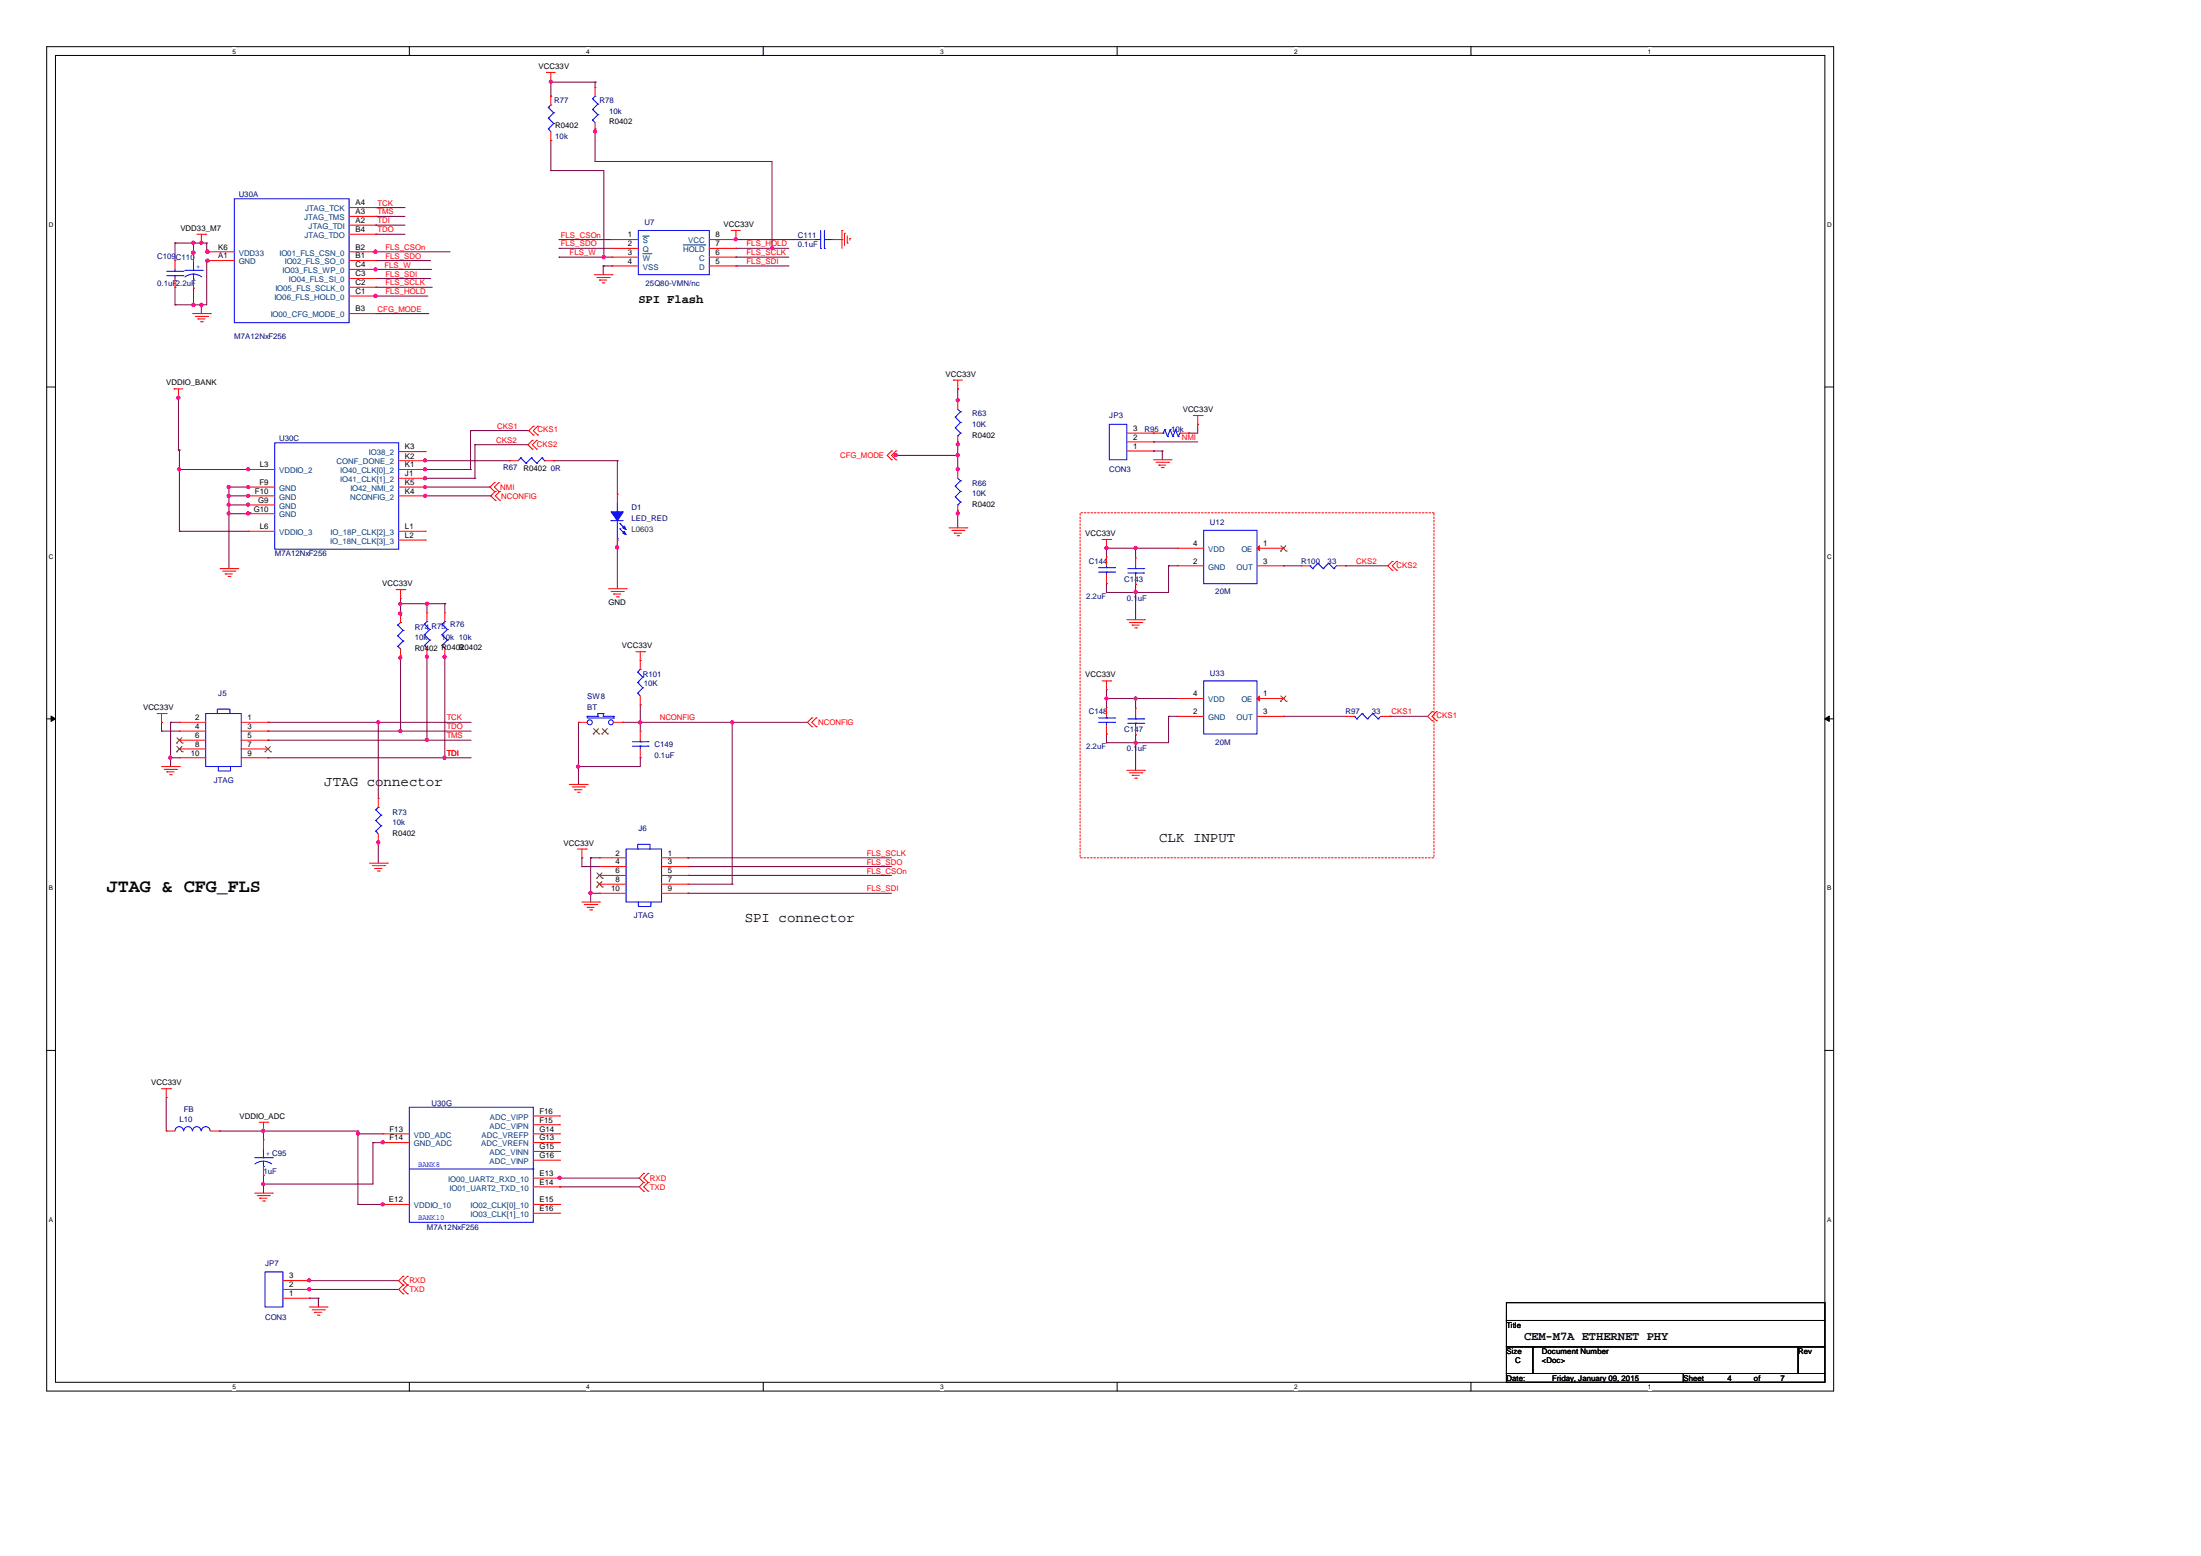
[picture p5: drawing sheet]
<svg xmlns="http://www.w3.org/2000/svg" width="297mm" height="210mm" viewBox="0 0 297 210" stroke-linecap="round" stroke-linejoin="round" font-family="sans-serif">
<path d="M6.3 6.3h241.1v181.4h-241.1zM7.5 7.5h238.7v179.1h-238.7z" fill="none" stroke="#000" stroke-width=".13"/>
<g fill="#fff">
<path d="M31.4 6.4h.4v1h-.4z"/>
<path d="M31.4 186.7h.4v1h-.4z"/>
</g>
<path d="M55.2 6.3v1.2M55.2 186.6v1.1" fill="none" stroke="#000" stroke-width=".13"/>
<g fill="#fff">
<path d="M79.1 6.4h.5v1h-.5z"/>
<path d="M79.1 186.7h.5v1h-.5z"/>
</g>
<path d="M103 6.3v1.2M103 186.6v1.1" fill="none" stroke="#000" stroke-width=".13"/>
<g fill="#fff">
<path d="M126.9 6.4h.4v1h-.4z"/>
<path d="M126.9 186.7h.4v1h-.4z"/>
</g>
<path d="M150.7 6.3v1.2M150.7 186.6v1.1" fill="none" stroke="#000" stroke-width=".13"/>
<g fill="#fff">
<path d="M174.6 6.4h.5v1h-.5z"/>
<path d="M174.6 186.7h.5v1h-.5z"/>
</g>
<path d="M198.5 6.3v1.2M198.5 186.6v1.1" fill="none" stroke="#000" stroke-width=".13"/>
<g fill="#fff">
<path d="M222.4 6.4h.4v1h-.4z"/>
<path d="M222.4 186.7h.4v1h-.4z"/>
<path d="M6.6 29.8h.6v1h-.6z"/>
<path d="M246.5 29.8h.6v1h-.6z"/>
<path d="M6.6 74.6h.6v1h-.6z"/>
<path d="M246.5 74.6h.6v1h-.6z"/>
</g>
<path d="M6.3 52.2h1.2M246.2 52.2h1.2" fill="none" stroke="#000" stroke-width=".13"/>
<g fill="#fff">
<path d="M6.6 119.4h.5v.9h-.5z"/>
<path d="M246.5 119.4h.6v.9h-.6z"/>
</g>
<path d="M6.3 97h1.2M246.2 97h1.2" fill="none" stroke="#000" stroke-width=".13"/>
<path d="M6.9 96.6l.6 .4-.6 .4zM246.2 97l.6-.4v.8z" fill="#000" stroke="#000" stroke-width=".13"/>
<g fill="#fff">
<path d="M6.6 164.1h.5v1h-.5z"/>
<path d="M246.5 164.1h.6v1h-.6z"/>
</g>
<path d="M6.3 141.8h1.2M246.2 141.8h1.2M203.3 175.8h42.9v2.4h-42.9zM203.3 178.2h42.9v3.6h-42.9zM203.3 181.8h3.5v3.6h-3.5zM203.3 185.4h23.9v1.2h-23.9zM206.8 181.8h35.8v3.6h-35.8zM227.2 185.4h19v1.2h-19zM242.6 181.8h3.6v3.6h-3.6z" fill="none" stroke="#000" stroke-width=".13"/>
<path d="M145.7 69.2h47.8v46.6h-47.8z" fill="none" stroke="#f00" stroke-width=".13" stroke-dasharray=".2 .2"/>
<g fill="none" stroke="#800040" stroke-width=".13">
<path d="M74.3 19h.1M74.3 11.1h.1M74.3 13h.1M74.3 11v2M74.3 19v4M74.3 11.1h6M80.3 17.4h.1M80.3 17.8h.1M80.3 11.1h.1M80.3 11.1v.7M80.3 17.4v4.4M23.6 38.8h.1"/>
<path d="M23.6 32.8h.1M23.6 32.8v2.4M23.6 38.8v2.3M23.6 32.8h4.3M26.1 38.9h.1M26.1 32.8h.1M26.1 34.1h.1M26.1 32.8v1.4M26.1 38.9v2.2M27.2 32.8h.1M27.2 32.8v.1M27.9 34h.1"/>
<path d="M27.9 32.8h.1M27.9 35.2h.1M27.9 35.2h.4M27.9 35.2v5.9h-4.3M27.9 34h.4M27.9 32.8v1.2M28 34h.1M28 35.2h.1M50.3 34h.1M50.3 34h10.4M50.6 36.4h.1M50.6 40h.1"/>
<path d="M50.6 36.4h7.6M50.6 40h7.1M50.7 35.2h.1M50.7 36.4h.1M50.7 37.6h.1M50.7 38.8h.1M50.7 40h.1M50.7 31.6h.1M50.7 28h.1M50.7 29.2h.1M50.7 30.4h.1M50.7 34h.1"/>
<path d="M50.7 35.2h7.4M50.7 37.6h7.4M50.7 38.8h7.6M50.7 31.6h3.9M50.7 28h3.9M50.7 29.2h3.9M50.7 30.4h3.9M74.3 23h.1M74.3 23h7.2v11.7M75.4 32.3h.1M75.4 33.5h.1M75.4 34.7h.1"/>
<path d="M75.4 32.3h7.2M75.4 33.5h7.2M75.4 34.7h7.2M80.3 21.8h.1M80.3 21.8h23.9v11.7M81.4 35.9h.1M81.4 35.9h1.2M81.4 35.9v1.2M81.5 34.7h.1M99.3 35.9h.1M99.3 32.3h.1M99.3 34.7h.1"/>
<path d="M99.3 33.5h.1M99.3 35.9h7.2M99.3 32.3h9.5M99.3 33.5h7.2M99.3 34.7h7.2M104.2 33.5h.1M23.6 41.1h.1M24.1 53.7h.1M24.1 53.6v7.1M26.1 41.1h.1M27.2 41.1h.1M27.2 41.1v1.2"/>
<path d="M50.7 42.3h.1M50.7 42.3h7.2M63.5 58.1h.1M63.5 58.1h7.9M63.5 58.1v5.3M129.2 54.1h.1M129.2 59.6h.1M129.2 52.5h.1M129.2 52.5v1.8M129.2 59.6v4M155.7 59.6h.1M155.7 59.6h5.9"/>
<path d="M160.4 58.5h.1M161.6 57.3h.1M161.6 57.3v1.2h-1.2M24.1 60.7h.1M24.2 60.7h.1M24.2 71.7h.1M24.2 63.4h.1M24.2 60.7v11M24.2 63.4h9.5M24.2 71.7h9.3M30.9 69.3h.1M30.9 65.6h.1"/>
<path d="M30.9 65.7h.1M30.9 66.9h.1M30.9 68.1h.1M30.9 65.6v11.1M30.9 65.7h2.8M30.9 66.9h2.8M30.9 68.1h2.7M33.5 63.4h.1M33.5 69.3h.1M33.5 65.7h.1M33.5 66.9h.1M33.5 68.1h.1"/>
<path d="M33.7 69.2h.1M33.7 69.2v.1h-2.8M57.1 63.4h6.4M57.1 65.7h9M57.1 64.6h7M57.3 66.9h8.9M57.3 62.2h11.4M57.4 66.9h.1M57.4 65.7h.1M57.4 62.2h.1M57.4 63.4h.1M57.4 64.6h.1"/>
<path d="M63.5 63.4h.1M64.1 60h.1M64.1 64.6h.1M64.1 60h7.1M64.1 60v4.6M66.1 65.7h.1M66.2 66.9h.1M68.7 62.2h.1M74.7 62.2h.1M74.7 62.2h8.6M83.3 73.9h.1M83.3 72.9h.1"/>
<path d="M83.3 62.2h.1M83.3 62.2v4.5M83.3 72.9v6.6M120.6 61.5h.1M120.6 61.5h8.6M120.9 61.5h.1M129.2 60h.1M129.2 61.5h.1M129.2 69.3h.1M129.2 63.4h.1M129.2 69h.1M129.2 69v2.2"/>
<path d="M149.3 74h.1M149.3 80h.1M149.3 78.8h.1M149.3 74h9.6M149.3 74v1.2M149.3 78.8v1.2M153.2 74h.1M153.2 80h.1M153.2 78.9h.1M153.2 74v1.3M153.2 78.9v4.7M155.7 60.9h.1"/>
<path d="M155.7 60.9h1.1M156.8 60.9h.1M156.8 60.9v1.2M157.7 76.4h.1M157.7 76.4v3.6h-8.4M157.7 76.4h1.2M173.2 76.4h.1M173.2 76.4h2.4M181.6 76.4h.1M181.6 76.4h5.7M21.8 98.7h.1M21.8 97.5h.1"/>
<path d="M21.8 98.7h2.4M21.8 97.5v1.2M23 97.5h.1M23 97.5h1.2M23 97.5v6M36.1 97.5h.1M36.1 98.7h.1M36.1 99.9h.1M36.1 98.7h27.5M36.1 99.9h27.5M36.1 97.5h27.5M51 97.5h.1"/>
<path d="M51 97.5v10.3M54.1 98.7h.1M54.1 81.5h.1M54.1 83.1h.1M54.1 82.8h.1M54.1 88.6h.1M54.1 88.8h.1M54.1 80.8v2.3M54.1 88.6v10.1M54.1 81.5h5.9M57.6 99.9h.1M57.6 81.5h.1"/>
<path d="M57.6 88.7h.1M57.6 81.5v1.2M57.6 88.4v11.5M60 81.5h.1M60 88.7h.1M60 81.5v1.2M60 88.6v13.7M78.1 97.5h.1M78.1 97.5v8.4M84 97.5h.1M84 97.5h25M86.4 97.5h.1"/>
<path d="M86.4 95.1h.1M86.4 95.1v3.6M98.8 97.5h.1M98.8 97.5v21.8M149.3 94.3h.1M149.3 93.1h.1M149.3 99.1h.1M149.3 93.1v2.4M149.3 99.1v1.1M149.3 94.3h9.6M153.2 94.3h.1M153.2 99.2h.1"/>
<path d="M153.2 94.3v1.3M153.2 99.2v4.8M157.7 96.7h.1M157.7 96.7v3.5h-8.4M157.7 96.7h1.2M173.2 96.7h.1M173.2 96.7h8.4M187.5 96.7h.1M187.5 96.7h5.2M23 102.3h.1M23 102.3h1.2M36.1 102.3h.1"/>
<path d="M36.1 102.3h27.5M51 113.7h.1M51 113.5h.1M51 113.5v3M60 102.3h.1M78.1 103.5h.1M78.5 117h.1M78.5 115.8h.1M78.5 117h2.4M78.5 115.8v1.2M79.7 115.8h.1M79.7 115.8h1.2"/>
<path d="M79.7 115.8v5.9M86.4 102.3h.1M86.4 102.3v1.2h-8.3M92.8 118.1h.1M92.8 115.8h.1M92.8 117h.1M92.8 118.1h27.5M92.8 115.8h27.5M92.8 117h27.5M92.8 119.3h6M98.8 119.3h.1M149.3 100.2h.1"/>
<path d="M153.2 100.2h.1M79.7 120.6h.1M79.7 120.6h1.2M92.8 120.6h.1M92.8 120.6h27.5M22.4 148.1h.1M22.4 148.1v4.5M29.6 152.6h.1M29.6 152.6h18.7M35.6 158.6h.1M35.6 159.8h.1M35.6 152.6h.1"/>
<path d="M35.6 152.6v1.2M35.6 158.6v2.4M48.3 152.6h.1M48.3 153h.1M48.3 152.6v10M48.3 153h3.3M50.3 154.2h.1M50.3 154.2v5.6h-14.7M50.3 154.2h1.5M51.6 154.2h.1M75.4 159h.1M75.4 159h10.9"/>
<path d="M75.5 159h.1M41.5 172.8h.1M41.5 172.8h12.3M41.6 174h.1M41.6 174h12.2M41.7 175.2h.1M41.7 172.8h.1M41.7 174h.1M41.7 175.2h1.3M43 175.2h.1M43 175.2v1.2M48.3 162.6h.1"/>
<path d="M48.3 162.6h3.5M51.6 162.6h.1M75.5 160.2h.1M75.5 160.2h10.8"/>
</g>
<g fill="#f0f" stroke="#f0f" stroke-width=".13">
<circle cx="27.2" cy="41.1" r=".21"/>
<circle cx="50.7" cy="36.4" r=".21"/>
<circle cx="50.7" cy="39.9" r=".22"/>
<circle cx="60" cy="102.2" r=".22"/>
<circle cx="27.2" cy="32.8" r=".21"/>
<circle cx="99.3" cy="32.3" r=".21"/>
<circle cx="23" cy="102.2" r=".22"/>
<circle cx="28" cy="34" r=".23"/>
<circle cx="28" cy="35.2" r=".22"/>
<circle cx="26.1" cy="41.2" r=".22"/>
<circle cx="26.1" cy="32.8" r=".22"/>
<circle cx="26.1" cy="34.1" r=".23"/>
<circle cx="50.7" cy="34" r=".22"/>
<circle cx="83.3" cy="73.8" r=".22"/>
<circle cx="33.5" cy="63.3" r=".21"/>
<circle cx="33.5" cy="69.3" r=".21"/>
<circle cx="33.5" cy="65.7" r=".21"/>
<circle cx="30.9" cy="65.7" r=".21"/>
<circle cx="33.5" cy="66.9" r=".21"/>
<circle cx="30.9" cy="66.9" r=".21"/>
<circle cx="33.5" cy="68.1" r=".21"/>
<circle cx="30.9" cy="68.1" r=".21"/>
<circle cx="129.2" cy="54" r=".21"/>
<circle cx="129.2" cy="60" r=".21"/>
<circle cx="129.2" cy="63.3" r=".21"/>
<circle cx="129.2" cy="61.4" r=".21"/>
<circle cx="129.2" cy="69.3" r=".21"/>
<circle cx="120.9" cy="61.4" r=".22"/>
<circle cx="24.2" cy="63.3" r=".21"/>
<circle cx="30.9" cy="69.3" r=".21"/>
<circle cx="57.4" cy="66.9" r=".21"/>
<circle cx="153.2" cy="73.9" r=".21"/>
<circle cx="149.3" cy="73.9" r=".21"/>
<circle cx="153.2" cy="79.9" r=".21"/>
<circle cx="149.3" cy="94.3" r=".21"/>
<circle cx="153.2" cy="100.2" r=".21"/>
<circle cx="153.2" cy="94.3" r=".21"/>
<circle cx="57.4" cy="62.1" r=".21"/>
<circle cx="57.4" cy="63.3" r=".21"/>
<circle cx="57.3" cy="64.5" r=".22"/>
<circle cx="57.4" cy="65.7" r=".21"/>
<circle cx="86.4" cy="97.5" r=".22"/>
<circle cx="78" cy="103.5" r=".21"/>
<circle cx="35.5" cy="159.8" r=".21"/>
<circle cx="35.5" cy="152.6" r=".22"/>
<circle cx="48.3" cy="153" r=".21"/>
<circle cx="51.6" cy="162.6" r=".21"/>
<circle cx="51.6" cy="154.2" r=".21"/>
<circle cx="75.5" cy="159" r=".21"/>
<circle cx="41.7" cy="172.8" r=".21"/>
<circle cx="41.7" cy="174" r=".22"/>
<circle cx="24.1" cy="53.7" r=".22"/>
<circle cx="79.7" cy="120.5" r=".22"/>
<circle cx="51" cy="97.5" r=".21"/>
<circle cx="51" cy="113.7" r=".21"/>
<circle cx="54" cy="81.5" r=".21"/>
<circle cx="54" cy="82.8" r=".21"/>
<circle cx="57.6" cy="81.5" r=".21"/>
<circle cx="54" cy="88.8" r=".21"/>
<circle cx="54" cy="98.7" r=".21"/>
<circle cx="57.6" cy="88.6" r=".21"/>
<circle cx="57.6" cy="99.9" r=".21"/>
<circle cx="60" cy="88.6" r=".21"/>
<circle cx="80.3" cy="17.7" r=".21"/>
<circle cx="81.5" cy="34.7" r=".22"/>
<circle cx="104.2" cy="33.5" r=".21"/>
<circle cx="74.3" cy="11" r=".21"/>
<circle cx="98.8" cy="97.5" r=".21"/>
</g>
<g fill="none" stroke="#f00" stroke-width=".13">
<path d="M73.7 9.8h.1M73.7 9.8h1.2M74.3 11h.1M74.3 19h.1M74.3 13h.1M74.3 9.8v1.2M74.3 13v1.2M74.3 17.8v1.2M80.3 17.8h.1M80.3 11.8h.1M80.3 11.8v1.2M80.3 16.5v1.3"/>
<path d="M23.6 35.2h.1M23.6 38.8h.1M23.6 35.2v1.2M23.6 37.6v1.2M26.1 34.1h.1M26.1 38.9h.1M26.1 34.1v1.2M26.1 37.7v1.2M26.6 31.6h1.2M27.2 32.8h.1M27.2 31.6v1.2M27.8 31.6h.1"/>
<path d="M28 35.2h.1M28 34h.1M28 35.2h3.6M28 34h3.6M47.1 31.6h3.6M47.1 35.2h3.6M47.1 34h3.6M47.1 28h3.6M47.1 29.2h3.6M47.1 30.4h3.6M47.1 36.4h3.6M47.1 37.6h3.6"/>
<path d="M47.1 38.8h3.6M47.1 40h3.6M50.7 28h.1M50.7 29.2h.1M50.7 30.4h.1M50.7 31.6h.1M50.7 34h.1M50.7 35.2h.1M50.7 36.4h.1M50.7 37.6h.1M50.7 38.8h.1M50.7 40h.1"/>
<path d="M80.2 37.1h2.4M80.6 37.5h1.6M80.9 37.8h.1M80.9 37.8h1M81.3 38.2h.2M81.5 38.2h.1M82.2 37.5h.1M82.6 37.1h.1M82.6 32.3h.1M82.6 33.5h.1M82.6 34.7h.1M82.6 35.9h.1"/>
<path d="M82.6 32.3h3.5M82.6 33.5h3.5M82.6 34.7h3.5M82.6 35.9h3.5M95.7 32.3h3.6M95.7 33.5h3.6M95.7 34.7h3.6M95.7 35.9h3.6M98.7 31.1h.1M98.7 31.1h1.2M99.3 32.3h.1M99.3 35.9h.1"/>
<path d="M99.3 34.7h.1M99.3 33.5h.1M99.3 31.1v1.2M108.8 32.3h.1M108.8 32.3h1.2M112.4 32.3h1.2M113.6 31.1h.1M113.6 32.3h.1M113.6 31.1v2.4M114 31.5h.1M114 31.5v1.6M114.3 32.8h.1"/>
<path d="M114.3 31.8v1M114.7 32.2h.1M114.7 32.2v.2M23.5 52.5h.1M23.5 52.5h1.2M24.1 53.7h.1M24.1 52.5v1.2M26 42.3h2.4M26.4 42.7h1.6M26.7 43h.1M26.7 43h1M27 43.4h.3"/>
<path d="M27.3 43.4h.1M28 42.7h.1M28.4 42.3h.1M47.1 42.3h3.6M50.7 42.3h.1M71.8 59.4h.1M71.8 59.4l-.6 .6 .6 .6M72 57.5h.1M72 58.7h.1M72 57.5l-.6 .6 .6 .6M72.4 59.4h.1M72.4 59.4l-.6 .6 .6 .6"/>
<path d="M72.6 58.7h.1M72.6 57.5h.1M72.6 57.5l-.6 .6 .6 .6M128.6 51.3h.1M128.6 51.3h1.3M129.2 52.5h.1M129.2 54.1h.1M129.2 51.3v1.2M129.2 54.1v1.1M129.2 58.8v1.2M152.1 59.6h3.6M152.1 58.5h4.7"/>
<path d="M155.7 59.6h.1M155.7 58.5h.1M159.2 58.5h1.2M160.4 58.5h.1M161 56.1h1.2M161.6 57.3h.1M161.6 56.1v1.2M162.2 56.1h.1M29.7 76.7h2.4M30 77.1h1.7M30.4 77.5h.1M30.4 77.5h1"/>
<path d="M30.8 77.8h.2M31 77.8h.1M31.7 77.1h.1M32.1 76.7h.1M33.5 65.7h.1M33.5 66.9h.1M33.5 63.4h.1M33.5 68.1h.1M33.5 71.7h.1M33.5 69.3h.1M33.5 65.7h3.6M33.5 66.9h3.6"/>
<path d="M33.5 63.4h3.6M33.5 68.1h3.6M33.5 71.7h3.6M33.5 69.3h3.6M53.5 79.6h1.1M53.8 62.2h3.6M53.8 65.7h3.6M53.8 66.9h3.6M53.8 63.4h3.6M53.8 71.7h3.6M53.8 61h3.6M53.8 64.6h3.6"/>
<path d="M53.8 72.9h3.6M54.1 79.6v1.2M54.6 79.6h.1M57.4 61h.1M57.4 62.2h.1M57.4 63.4h.1M57.4 64.6h.1M57.4 65.7h.1M57.4 66.9h.1M57.4 71.7h.1M57.4 72.9h.1M66.7 65.1h.1"/>
<path d="M66.7 66.3h.1M66.7 65.1l-.6 .6 .6 .6M66.8 66.3h.1M66.8 67.5h.1M66.8 66.3l-.6 .6 .6 .6M67.3 66.3h.1M67.3 65.1h.1M67.3 65.1l-.6 .6 .6 .6M67.4 67.5h.1M67.4 66.3h.1M67.4 66.3l-.6 .6 .6 .6M68.7 62.2h.1"/>
<path d="M68.7 62.2h1.2M71.8 60.6h.1M72.4 60.6h.1M73.5 62.2h1.2M74.7 62.2h.1M82.1 79.5h2.4M82.5 79.8h1.6M83.3 66.7h.1M83.3 73.9h.1M83.3 66.7v1.2M83.3 72.7v1.2M84.1 79.8h.1"/>
<path d="M84.5 79.5h.1M120.3 60.9h.1M120.3 62.1h.1M120.3 60.9l-.6 .6 .6 .6M120.9 60.9h.1M120.9 62.1h.1M120.9 60.9l-.6 .6 .6 .6M128.1 71.2h2.4M128.4 71.6h1.7M128.8 72h.1M128.8 72h.9M129.2 72.3h.2"/>
<path d="M129.2 63.4h.1M129.2 69.3h.1M129.2 60h.1M129.2 63.4v1.2M129.2 68.1v1.2M129.4 72.3h.1M130.1 71.6h.1M130.5 71.2h.1M148.7 72.8h1.2M149.3 74h.1M149.3 75.2h.1M149.3 78.8h.1"/>
<path d="M149.3 72.8v1.2M149.3 75.2v1.2M149.3 77.5v1.3M149.9 72.8h.1M152.1 60.9h3.6M153.2 75.3h.1M153.2 78.9h.1M153.2 75.3v1.2M153.2 77.7v1.2M155.7 60.9h.1M155.7 62.1h2.3M156 62.4h1.7"/>
<path d="M156.4 62.8h.1M156.4 62.8h.9M156.7 63.1h.3M157 63.1h.1M157.7 62.4h.1M158 62.1h.1M158.9 74h.1M158.9 76.4h.1M158.9 76.4h3.5M158.9 74h3.5M169.6 76.4h3.6M169.6 74h3.6"/>
<path d="M173.2 76.4h.1M173.2 74h.1M175.6 76.4h.1M175.6 76.4h1.2M180.3 76.4h1.3M181.6 76.4h.1M187.9 75.8h.1M187.9 77h.1M187.9 75.8l-.6 .6 .6 .6M188.5 77h.1M188.5 75.8h.1M188.5 75.8l-.6 .6 .6 .6"/>
<path d="M21.2 96.3h1.2M21.8 97.5h.1M21.8 96.3v1.2M22.4 96.3h.1M24.2 97.5h.1M24.2 98.7h.1M24.2 99.9h.1M24.2 97.5h3.6M24.2 98.7h3.6M24.2 99.9h3.6M32.5 97.5h3.6M32.5 98.7h3.6"/>
<path d="M32.5 99.9h3.6M36.1 97.5h.1M36.1 98.7h.1M36.1 99.9h.1M54.1 80.8h.1M54.1 88.8h.1M54.1 82.8h.1M54.1 82.8v1.2M54.1 87.6v1.2M57.6 88.7h.1M57.6 82.7h.1M57.6 82.7v1.2"/>
<path d="M57.6 87.5v1.2M60 88.7h.1M60 82.7h.1M60 82.7v1.2M60 87.5v1.2M78.1 97.5h.1M78.1 97.5h1.1M80.4 98.7h.1M81.6 98.7h.1M82.8 80.2h.1M82.8 80.2h1M82.8 97.5h1.2"/>
<path d="M83.2 80.6h.2M83.4 80.6h.1M84 97.5h.1M85.8 88h1.2M86.4 89.1h.1M86.4 98.7h.1M86.4 95.1h.1M86.4 88v2.3M86.4 93.9v1.2M86.4 98.7v1.2M87 88h.1M109.6 96.9h.1"/>
<path d="M109.6 98.1h.1M109.6 96.9l-.6 .6 .6 .6M110.1 98.1h.1M110.1 96.9h.1M110.1 96.9l-.5 .6 .5 .6M148.7 91.9h1.2M149.3 93.1h.1M149.3 95.5h.1M149.3 99.1h.1M149.3 91.9v1.2M149.3 95.5v1.2M149.3 97.9v1.2"/>
<path d="M149.9 91.9h.1M152.1 83.6h2.3M152.4 84h1.7M152.8 84.4h.1M152.8 84.4h.9M153.1 84.7h.3M153.2 95.6h.1M153.2 99.2h.1M153.2 95.6v1.2M153.2 98v1.2M153.4 84.7h.1M154.1 84h.1"/>
<path d="M154.4 83.6h.1M158.9 94.3h.1M158.9 96.7h.1M158.9 96.7h3.5M158.9 94.3h3.5M169.6 96.7h3.6M169.6 94.3h3.6M173.2 96.7h.1M173.2 94.3h.1M181.6 96.7h.1M181.6 96.7h1.1M186.3 96.7h1.2"/>
<path d="M187.5 96.7h.1M193.2 96h.1M193.2 97.3h.1M193.2 96l-.5 .7 .5 .6M193.8 97.3h.1M193.8 96h.1M193.8 96l-.6 .7 .6 .6M21.8 103.5h2.4M22.2 103.8h1.6M22.5 104.2h.1M22.5 104.2h1M22.9 104.6h.2"/>
<path d="M23.1 104.6h.1M23.8 103.8h.1M24.2 103.5h.1M24.2 101.1h.1M24.2 102.3h.1M24.2 101.1h3.6M24.2 102.3h3.6M32.5 101.1h3.6M32.5 102.3h3.6M36.1 101.1h.1M36.1 102.3h.1M49.9 116.5h2.4"/>
<path d="M50.2 116.8h1.7M50.6 117.2h.1M50.6 117.2h1M50.9 117.6h.3M51 113.7h.1M51 107.8h.1M51 107.8v1.2M51 112.6v1.1M51.2 117.6h.1M51.9 116.8h.1M52.3 116.5h.1M76.8 105.9h2.4"/>
<path d="M77.2 106.2h1.7M77.5 106.6h.1M77.5 106.6h1M77.9 106.9h.2M77.9 114.6h1.2M78.1 106.9h.1M78.5 115.8h.1M78.5 114.6v1.2M78.9 106.2h.1M79.1 114.6h.1M79.2 105.9h.1M80.9 115.8h.1"/>
<path d="M80.9 117h.1M80.9 118.1h.1M80.9 119.3h.1M80.9 115.8h3.6M80.9 117h3.6M80.9 118.1h3.6M80.9 119.3h3.6M86.4 102.3h.1M86.4 101.1v1.2M89.3 115.8h3.5M89.3 117h3.5M89.3 118.1h3.5"/>
<path d="M89.3 119.3h3.5M92.8 115.8h.1M92.8 117h.1M92.8 118.1h.1M92.8 119.3h.1M152.1 104h2.3M152.4 104.3h1.7M152.8 104.6h.1M152.8 104.6h.9M153.1 105h.3M153.4 105h.1M154.1 104.3h.1"/>
<path d="M154.4 104h.1M78.5 121.7h2.4M78.9 122.1h1.7M79.2 122.5h.1M79.2 122.5h1M79.6 122.8h.2M79.8 122.8h.1M80.6 122.1h.1M80.9 121.7h.1M80.9 120.6h.1M80.9 120.6h3.6M89.3 120.6h3.5"/>
<path d="M92.8 120.6h.1M21.8 146.9h1.2M22.4 148.1h.1M22.4 152.6h.1M22.4 146.9v1.2M22.4 152.6h1.2M23 146.9h.1M28.4 152.6h1.2M29.6 152.6h.1M35 151.5h1.1M35.6 152.6h.1M35.6 153.8h.1"/>
<path d="M35.6 158.6h.1M35.6 151.5v1.1M35.6 153.8v1.3M35.6 157.4v1.2M36.1 151.5h.1M51.6 153h.1M51.6 154.2h.1M51.6 153h3.6M51.6 154.2h3.6M72 153h3.5M72 154.2h3.5M72 150.6h3.5"/>
<path d="M72 151.8h3.5M72 155.4h3.5M72 156.6h3.5M72 159h3.5M75.5 150.6h.1M75.5 151.8h.1M75.5 153h.1M75.5 154.2h.1M75.5 155.4h.1M75.5 156.6h.1M75.5 159h.1M86.9 158.4h.1"/>
<path d="M86.9 159.6h.1M86.9 158.4l-.6 .6 .6 .6M86.9 159.6l-.6 .6 .6 .6M87.5 159.6h.1M87.5 158.4h.1M87.5 158.4l-.6 .6 .6 .6M87.5 159.6l-.6 .6 .6 .6M34.4 161h2.3M34.7 161.4h1.7M35 161.7h.1M35 161.7h1M35.4 162.1h.3"/>
<path d="M35.7 162.1h.1M36.4 161.4h.1M36.7 161h.1M38.2 175.2h3.5M38.2 174h3.5M38.2 172.8h3.5M41.7 175.2h.1M41.7 174h.1M41.7 172.8h.1M41.7 176.4h2.4M42.1 176.8h1.7M42.5 177.1h.1"/>
<path d="M42.5 177.1h.9M42.8 177.5h.2M43 177.5h.1M43.8 176.8h.1M44.1 176.4h.1M51.6 162.6h.1M51.6 162.6h3.6M54.4 172.2h.1M54.4 173.4h.1M54.4 174.6h.1M54.4 172.2l-.6 .6 .6 .6M54.4 173.4l-.6 .6 .6 .6"/>
<path d="M55 173.4h.1M55 172.2h.1M55 174.6h.1M55 172.2l-.6 .6 .6 .6M55 173.4l-.6 .6 .6 .6M72 162.6h3.5M72 160.2h3.5M72 163.7h3.5M75.5 160.2h.1M75.5 162.6h.1M75.5 163.7h.1M86.9 160.8h.1"/>
<path d="M87.5 160.8h.1"/>
</g>
<g fill="none" stroke="#00f" stroke-width=".13">
<path d="M74 17.4h.1M74 16h.1M74 14.5h.1M74 17.4l.3 .4M74 16l.7 .7M74 14.5l.7 .7M74.3 14.2h.1M74.3 14.2l-.3 .3M74.7 16.7h.1M74.7 15.2h.1M74.7 16.7l-.7 .7M74.7 15.2l-.7 .8"/>
<path d="M80 16.2h.1M80 14.8h.1M80 13.3h.1M80 16.2l.3 .3M80 14.8l.7 .7M80 13.3l.7 .7M80.3 13h.1M80.3 13l-.3 .3M80.7 15.5h.1M80.7 14h.1M80.7 15.5l-.7 .7M80.7 14l-.7 .8"/>
<path d="M22.5 37.2h2.2M22.5 36.6h2.2M23.6 36.6h.1M23.6 37.2h.1M23.6 36.4v.2M23.6 37.2v.4M24.7 37.2h.1M24.7 36.6h.1M24.9 36.5h2.4M25 37.4a1.89 1.89 0 0 1 2.2 0M26.1 37.7h.1M26.1 36.5h.1"/>
<path d="M26.1 35.3v1.2M26.1 37v.7M27.3 36.5h.1M31.6 26.8h15.5v16.8h-15.5zM86.1 31.1h9.6v6h-9.6zM110 32.3h.1M110 32.3h.7M110.7 33.5h.1M110.7 31.1v2.4M111.2 33.5h.1M111.2 32.3h.1M111.2 32.3h1.2"/>
<path d="M111.2 31.1v2.4M37.1 59.8h16.7v14.3h-16.7zM128.9 56.3h.1M128.9 57.7h.1M128.9 56.3l.7 .7M128.9 57.7l.7 .8M129.2 58.8h.1M129.2 55.2l.4 .4M129.6 55.6h.1M129.6 57h.1M129.6 58.5h.1M129.6 55.6l-.7 .7"/>
<path d="M129.6 57l-.7 .7M129.6 58.5l-.4 .3M149.7 57.3h2.4v4.8h-2.4zM156.8 58.5h.2M157 58.5h.1M157.2 58h.1M157.2 58l-.2 .5M157.2 58l.4 .9M157.6 58.9h.1M157.9 58h.1M157.9 58l-.3 .9M157.9 58l.4 .9"/>
<path d="M158.3 58.9h.1M158.6 58h.1M158.6 58l-.3 .9M158.6 58l.4 .9M159 58.9h.1M159.2 58.5h.1M159.2 58.5l-.2 .4M70.3 61.8h.1M70.3 61.8l-.4 .4M70.3 61.8l.7 .7M71 62.5h.1M71.7 61.8h.1"/>
<path d="M71.7 61.8l-.7 .7M71.7 61.8l.7 .7M72.4 62.5h.1M73.1 61.8h.1M73.1 61.8l-.7 .7M73.1 61.8l.4 .4M73.5 62.2h.1M82.5 70.3h.1M82.5 70.3h1.6M83.3 69.1h.1M83.3 72.7h.1M83.3 67.9v1.2"/>
<path d="M83.3 70.3v2.4M83.6 70.6h.1M83.6 71.4h.1M83.6 70.6l.8 .8M83.6 71.4l.8 .7M128.9 65.6h.1M128.9 67h.1M128.9 65.6l.7 .7M128.9 67l.7 .8M129.2 68.1h.1M129.2 64.6l.4 .3M129.6 64.9h.1"/>
<path d="M129.6 66.3h.1M129.6 67.8h.1M129.6 64.9l-.7 .7M129.6 66.3l-.7 .7M129.6 67.8l-.4 .3M148.2 77.2h2.2M148.2 76.6h2.2M149.3 76.6h.1M149.3 77.2h.1M149.3 76.4v.2M149.3 77.2v.3M150.4 77.2h.1"/>
<path d="M150.4 76.6h.1M152.2 77.3h2.1M152.2 76.7h2.1M153.2 76.7h.1M153.2 77.3h.1M153.2 76.5v.2M153.2 77.3v.4M154.3 77.3h.1M154.3 76.7h.1M162.4 71.6h7.2v7.2h-7.2zM176.8 76.4h.1M176.8 76.4l.3 .3"/>
<path d="M177.1 76.7h.1M177.8 76h.1M177.8 76l.8 .7M177.8 76l-.7 .7M178.6 76.7h.1M179.3 76h.1M179.3 76l.7 .7M179.3 76l-.7 .7M180 76.7h.1M180.3 76.4l-.3 .3M27.8 96.3h4.7v7.2h-4.7zM29.3 96.3v-.6h1.7v.6"/>
<path d="M53.7 87.2h.1M53.7 85.8h.1M53.7 84.4h.1M53.7 87.2l.4 .4M53.7 85.8l.7 .7M53.7 84.4l.7 .7M54.1 84h.1M54.1 84l-.4 .4M54.4 86.5h.1M54.4 85.1h.1M54.4 86.5l-.7 .7M54.4 85.1l-.7 .7"/>
<path d="M57.3 87.1h.1M57.3 85.7h.1M57.3 84.2h.1M57.3 87.1l.3 .4M57.3 85.7l.7 .7M57.3 84.2l.7 .8M57.6 83.9h.1M57.6 83.9l-.3 .3M58 86.4h.1M58 85h.1M58 86.4l-.7 .7M58 85l-.7 .7"/>
<path d="M59.6 87.1h.1M59.6 85.7h.1M59.6 84.2h.1M59.6 87.1l.4 .4M59.6 85.7l.8 .7M59.6 84.2l.8 .8M60 83.9h.1M60 83.9l-.4 .3M60.4 86.4h.1M60.4 85h.1M60.4 86.4l-.8 .7M60.4 85l-.8 .7"/>
<path d="M79.2 96.7h.1M79.2 96.7v.2h3.6M79.2 96.7h1.5M80.7 96.3h.1M80.7 96.7h.1M80.7 96.3h.7M80.7 96.3v.4M81.4 96.7h.1M81.4 96.3h.1M81.4 96.7h1.4M81.4 96.3v.4M82.8 96.9h.1"/>
<path d="M82.8 96.7h.1M82.8 96.7v.2M86.1 93.5h.1M86.1 92.1h.1M86.1 90.7h.1M86.1 93.5l.3 .4M86.1 92.1l.6 .7M86.1 90.7l.6 .7M86.4 90.3h.1M86.4 99.9v.2M86.4 90.3l-.3 .4M86.7 92.8h.1"/>
<path d="M86.7 91.4h.1M86.7 92.8l-.6 .7M86.7 91.4l-.6 .7M148.2 96.9h2.2M148.2 97.5h2.2M149.3 96.9h.1M149.3 97.5h.1M149.3 96.7v.2M149.3 97.5v.4M150.4 97.5h.1M150.4 96.9h.1M152.2 97.6h2.1"/>
<path d="M152.2 97h2.1M153.2 97h.1M153.2 97.6h.1M153.2 96.8v.2M153.2 97.6v.4M154.3 97.6h.1M154.3 97h.1M162.4 91.9h7.2v7.2h-7.2zM182.7 96.7h.1M182.7 96.7l.4 .3M183.1 97h.1M183.8 96.3h.1"/>
<path d="M183.8 96.3l.7 .7M183.8 96.3l-.7 .7M184.5 97h.1M185.2 96.3h.1M185.2 96.3l.8 .7M185.2 96.3l-.7 .7M186 97h.1M186.3 96.7l-.3 .3M29.5 103.5v.5h1.6v-.5M50.7 112.2h.1M50.7 110.7h.1M50.7 109.3h.1"/>
<path d="M50.7 112.2l.3 .4M50.7 110.7l.7 .8M50.7 109.3l.7 .7M51 109h.1M51 109l-.3 .3M51.4 111.5h.1M51.4 110h.1M51.4 111.5l-.7 .7M51.4 110l-.7 .7M84.5 114.6h4.8v7.1h-4.8zM85.3 100.7h2.2M85.3 100.1h2.2"/>
<path d="M86.1 114.6v-.6h1.6v.6M86.4 100.1h.1M86.4 100.7h.1M86.4 100.7v.4M87.5 100.7h.1M87.5 100.1h.1M86.1 121.7v.6h1.7v-.6M23.6 152.6a.57 .57 0 0 1 .6-.5 .57 .57 0 0 1 .6 .5M24.8 152.6a.57 .57 0 0 1 .6-.5 .57 .57 0 0 1 .5 .5M26 152.6a.57 .57 0 0 1 .6-.5 .57 .57 0 0 1 .5 .5M27.2 152.6a.59 .59 0 0 1 .6-.5 .59 .59 0 0 1 .6 .5M34.4 156.2h2.3"/>
<path d="M34.4 157.1a1.89 1.89 0 0 1 2.3 0M35.6 157.4h.1M35.6 156.2h.1M35.6 155.1v1.1M35.6 156.7v.7M36.7 156.2h.1M55.2 149.4h16.8v15.6h-16.8zM55.2 157.8h16.8M72 157.8h.1M35.8 171.7h2.4v4.7h-2.4z"/>
<circle cx="79.6" cy="97.5" r=".34"/>
<circle cx="82.4" cy="97.5" r=".33"/>
</g>
<path d="M86.7 31.9h.8M86.7 34.2h1.1M87.5 31.9h.1M87.8 34.2h.1M92.2 33.1h2.9M95.1 33.1h.1" fill="none" stroke="#004080" stroke-width=".13"/>
<g fill="#f00" stroke="#f00" stroke-width=".13">
<path d="M169.6 74l.4-.3v.6z"/>
<path d="M170 93.9v.7l-.4-.3z"/>
</g>
<g fill="none" stroke="#804000" stroke-width=".13">
<path d="M172.8 74.4h.1M172.8 73.7l.8 .7M173.5 73.7l-.7 .7M173.6 74.4h.1M23.9 99.6l.7 .7M24.5 99.6l-.7 .7M80 99.1h.1M80.1 98.3l.7 .8M80.8 98.3l-.8 .8M80.8 99.1h.1M81.2 99.1h.1M81.3 98.3l.7 .8"/>
<path d="M81.9 98.3l-.7 .8M82 99.1h.1M172.8 94.6h.1M172.8 93.9l.8 .7M173.5 93.9l-.7 .7M173.6 94.6h.1M23.8 100.3h.1M23.8 101.5h.1M23.9 100.7l.7 .8M24.5 100.7l-.7 .8M24.6 100.3h.1M24.6 101.5h.1"/>
<path d="M35.8 101.5h.1M35.8 100.7l.7 .8M36.5 100.7l-.7 .8M36.5 101.5h.1M80.5 118.5h.1M80.5 119.7h.1M80.6 117.8l.7 .7M80.6 119l.7 .7M81.2 117.8l-.7 .7M81.2 119l-.7 .7M81.3 118.5h.1M81.3 119.7h.1"/>
</g>
<g fill="#00f" stroke="#00f" stroke-width=".13">
<path d="M82.5 69.1h1.6l-.8 1.2z" fill-rule="evenodd"/>
<path d="M84.2 71.7l.3 .5-.5-.2z" fill-rule="evenodd"/>
<path d="M84.2 71l.3 .5-.5-.3z" fill-rule="evenodd"/>
</g>
<text font-size="2.5" x="14.4" y="120.3">JTAG &amp; CFG_FLS</text>
<g font-size="1.9">
<text x="43.8" y="106.1">JTAG connector</text>
<text x="156.4" y="113.7">CLK INPUT</text>
<text x="100.5" y="124.4">SPI connector</text>
</g>
<g font-size="1.7">
<text x="86.1" y="40.9">SPI Flash</text>
<text x="205.6" y="180.8">CEM-M7A ETHERNET PHY</text>
</g>
<g font-size="1.1">
<text x="72.7" y="9.3">VCC33V</text>
<text x="74.9" y="17.3">R0402</text>
<text x="82.2" y="16.8">R0402</text>
<text x="48" y="27.7">A4</text>
<text x="48" y="28.9">A3</text>
<text x="24.3" y="31.1">VDD33_M7</text>
<text x="29.5" y="34.9">A1</text>
<text x="29.5" y="33.7">K6</text>
<text x="48" y="30.1">A2</text>
<text x="48" y="31.3">B4</text>
<text x="48" y="33.7">B2</text>
<text x="48" y="34.9">B1</text>
<text x="84.7" y="32">1</text>
<text x="84.7" y="33.2">2</text>
<text x="84.7" y="34.4">3</text>
<text x="84.7" y="35.6">4</text>
<text x="96.6" y="35.6">5</text>
<text x="96.6" y="34.4">6</text>
<text x="96.6" y="33.2">7</text>
<text x="96.6" y="32">8</text>
<text x="97.6" y="30.7">VCC33V</text>
<text x="48" y="36.1">C4</text>
<text x="48" y="37.3">C3</text>
<text x="48" y="38.5">C2</text>
<text x="48" y="39.7">C1</text>
<text x="48" y="42">B3</text>
<text x="22.4" y="52">VDDIO_BANK</text>
<text x="127.6" y="50.8">VCC33V</text>
<text x="131.2" y="59.1">R0402</text>
<text x="152.9" y="59.3">2</text>
<text x="152.9" y="58.2">3</text>
<text x="159.6" y="55.6">VCC33V</text>
<text x="35" y="65.4">F9</text>
<text x="35" y="63.1">L3</text>
<text x="54.6" y="60.7">K3</text>
<text x="54.6" y="61.9">K2</text>
<text x="54.6" y="63.1">K1</text>
<text x="54.6" y="64.3">J1</text>
<text x="54.6" y="65.4">K5</text>
<text x="70.6" y="63.6">R0402</text>
<text x="152.9" y="60.6">1</text>
<text x="34.2" y="69">G10</text>
<text x="34.4" y="66.6">F10</text>
<text x="34.8" y="67.9">G9</text>
<text x="35" y="71.4">L6</text>
<text x="54.6" y="66.6">K4</text>
<text x="54.6" y="71.4">L1</text>
<text x="131.2" y="68.4">R0402</text>
<text x="54.6" y="72.6">L2</text>
<text x="146.4" y="72.3">VCC33V</text>
<text x="161" y="73.7">4</text>
<text x="161" y="76.1">2</text>
<text x="170.5" y="76.1">3</text>
<text x="170.5" y="73.7">1</text>
<text x="51.6" y="79.1">VCC33V</text>
<text x="82.1" y="81.7">GND</text>
<text x="56" y="87.8">R0402 R0402</text>
<text x="61.9" y="87.7">R0402</text>
<text x="83.9" y="87.5">VCC33V</text>
<text x="19.3" y="95.8">VCC33V</text>
<text x="146.4" y="91.4">VCC33V</text>
<text x="161" y="94">4</text>
<text x="170.5" y="94">1</text>
<text x="25.7" y="102">10</text>
<text x="26.3" y="97.2">2</text>
<text x="26.3" y="98.4">4</text>
<text x="26.3" y="99.6">6</text>
<text x="26.3" y="100.8">8</text>
<text x="33.4" y="97.2">1</text>
<text x="33.4" y="98.4">3</text>
<text x="33.4" y="99.6">5</text>
<text x="33.4" y="100.8">7</text>
<text x="33.4" y="102">9</text>
<text x="161" y="96.4">2</text>
<text x="170.5" y="96.4">3</text>
<text x="53" y="112.8">R0402</text>
<text x="76" y="114.1">VCC33V</text>
<text x="83.1" y="115.5">2</text>
<text x="83.1" y="116.7">4</text>
<text x="83.1" y="117.8">6</text>
<text x="83.1" y="119">8</text>
<text x="90.1" y="115.5">1</text>
<text x="90.1" y="116.7">3</text>
<text x="90.1" y="117.8">5</text>
<text x="90.1" y="119">7</text>
<text x="82.5" y="120.3">10</text>
<text x="90.1" y="120.3">9</text>
<text x="20.4" y="146.5">VCC33V</text>
<text x="32.3" y="151">VDDIO_ADC</text>
<text x="52.6" y="152.7">F13</text>
<text x="52.6" y="153.9">F14</text>
<text x="72.8" y="150.3">F16</text>
<text x="72.8" y="151.5">F15</text>
<text x="72.8" y="152.7">G14</text>
<text x="72.8" y="153.9">G13</text>
<text x="72.8" y="155.1">G15</text>
<text x="72.8" y="156.3">G16</text>
<text x="72.8" y="158.7">E13</text>
<text x="72.8" y="159.9">E14</text>
<text x="52.5" y="162.3">E12</text>
<text x="72.8" y="162.3">E15</text>
<text x="72.8" y="163.4">E16</text>
<text x="39" y="173.7">2</text>
<text x="39" y="172.5">3</text>
<text x="39" y="174.9">1</text>
<text x="203.3" y="179.2">Title</text>
<text x="203.3" y="182.7">Size</text>
<text x="204.5" y="183.9">C</text>
<text x="208.1" y="182.7">Document Number</text>
<text x="208.1" y="183.9">&lt;Doc&gt;</text>
<text x="242.6" y="182.7">Rev</text>
<text x="203.3" y="186.3">Date:</text>
<text x="209.5" y="186.3">Friday, January 09, 2015</text>
<text x="227.2" y="186.3">Sheet</text>
<text x="233.1" y="186.3">4</text>
<text x="236.7" y="186.3">of</text>
<text x="240.3" y="186.3">7</text>
</g>
<g font-size="1.1" fill="#000080">
<text x="74.8" y="14">R77</text>
<text x="80.9" y="14">R78</text>
<text x="82.2" y="15.4">10k</text>
<text x="74.9" y="18.7">10k</text>
<text x="32.2" y="26.6">U30A</text>
<text x="21.2" y="35">C109</text>
<text x="23.7" y="35.1">C110</text>
<text x="87" y="30.4">U7</text>
<text x="107.6" y="32.1">C111</text>
<text x="107.6" y="33.3">0.1uF</text>
<text x="21.2" y="38.6">0.1uF2.2uF</text>
<text x="87.1" y="38.6">25Q80-VMN/nc</text>
<text x="31.6" y="45.7">M7A12NxF256</text>
<text x="37.7" y="59.6">U30C</text>
<text x="131.2" y="56.2">R63</text>
<text x="131.2" y="57.7">10K</text>
<text x="149.7" y="56.5">JP3</text>
<text x="154.4" y="58.2">R95</text>
<text x="158" y="58.2">10k</text>
<text x="67.9" y="63.5">R67</text>
<text x="74.3" y="63.6">0R</text>
<text x="131.2" y="65.5">R66</text>
<text x="149.7" y="63.7">CON3</text>
<text x="85.2" y="68.9">D1</text>
<text x="85.2" y="70.3">LED_RED</text>
<text x="131.2" y="67">10K</text>
<text x="163.3" y="70.9">U12</text>
<text x="37.1" y="75.1">M7A12NxF256</text>
<text x="146.9" y="76.1">C144</text>
<text x="175.6" y="76.1">R100</text>
<text x="179.1" y="76.1">33</text>
<text x="146.6" y="80.8">2.2uF</text>
<text x="151.7" y="78.5">C143</text>
<text x="152.1" y="81.1">0.1uF</text>
<text x="164" y="80.2">20M</text>
<text x="56" y="85">R74 R75</text>
<text x="56" y="86.4">10k</text>
<text x="59.6" y="86.3">10k 10k</text>
<text x="60.7" y="84.6">R76</text>
<text x="29.5" y="93.9">J5</text>
<text x="79.2" y="94.4">SW8</text>
<text x="79.2" y="95.8">BT</text>
<text x="86.7" y="91.3">R101</text>
<text x="86.9" y="92.6">10K</text>
<text x="163.3" y="91.2">U33</text>
<text x="88.3" y="100.9">C149</text>
<text x="146.6" y="101.1">2.2uF</text>
<text x="146.9" y="96.4">C148</text>
<text x="151.7" y="98.8">C147</text>
<text x="152.1" y="101.3">0.1uF</text>
<text x="164" y="100.5">20M</text>
<text x="181.6" y="96.4">R97</text>
<text x="185.1" y="96.4">33</text>
<text x="28.9" y="105.6">JTAG</text>
<text x="88.3" y="102.3">0.1uF</text>
<text x="53" y="109.9">R73</text>
<text x="53" y="111.4">10k</text>
<text x="86.1" y="112.2">J6</text>
<text x="85.5" y="123.9">JTAG</text>
<text x="58.2" y="149.2">U30G</text>
<text x="24.2" y="151.4">L10</text>
<text x="24.8" y="150.1">FB</text>
<text x="35.6" y="158.4">1uF</text>
<text x="57.6" y="165.9">M7A12NxF256</text>
<text x="35.8" y="170.8">JP7</text>
<text x="35.8" y="178.1">CON3</text>
</g>
<g font-size="1.1" fill="#004080">
<text x="41.1" y="29.7">JTAG_TMS</text>
<text x="41.2" y="28.5">JTAG_TCK</text>
<text x="32.2" y="35.7">GND</text>
<text x="32.2" y="34.5">VDD33</text>
<text x="37.7" y="34.5">IO01_FLS_CSN_0</text>
<text x="38.4" y="35.7">IO02_FLS_SO_0</text>
<text x="41.1" y="32.1">JTAG_TDO</text>
<text x="41.6" y="30.9">JTAG_TDI</text>
<text x="86.7" y="32.8">S</text>
<text x="86.7" y="34">Q</text>
<text x="86.7" y="35.2">W</text>
<text x="92.2" y="34">HOLD</text>
<text x="92.9" y="32.8">VCC</text>
<text x="94.4" y="35.2">C</text>
<text x="37" y="40.5">IO06_FLS_HOLD_0</text>
<text x="37.2" y="39.3">IO05_FLS_SCLK_0</text>
<text x="38.1" y="36.9">IO03_FLS_WP_0</text>
<text x="39" y="38.1">IO04_FLS_SI_0</text>
<text x="86.7" y="36.4">VSS</text>
<text x="94.4" y="36.4">D</text>
<text x="36.5" y="42.8">IO00_CFG_MODE_0</text>
<text x="37.7" y="63.9">VDDIO_2</text>
<text x="45.4" y="62.7">CONF_DONE_2</text>
<text x="45.9" y="63.9">IO40_CLK[0]_2</text>
<text x="45.9" y="65.1">IO41_CLK[1]_2</text>
<text x="49.8" y="61.5">IO38_2</text>
<text x="37.7" y="66.2">GND</text>
<text x="37.7" y="67.4">GND</text>
<text x="37.7" y="68.7">GND</text>
<text x="37.7" y="69.8">GND</text>
<text x="47.2" y="67.4">NCONFIG_2</text>
<text x="47.3" y="66.2">IO42_NMI_2</text>
<text x="37.7" y="72.2">VDDIO_3</text>
<text x="44.6" y="73.4">IO_18N_CLK[3]_3</text>
<text x="44.6" y="72.2">IO_18P_CLK[2]_3</text>
<text x="163" y="74.5">VDD</text>
<text x="163" y="76.9">GND</text>
<text x="166.9" y="76.9">OUT</text>
<text x="167.5" y="74.5">OE</text>
<text x="163" y="94.8">VDD</text>
<text x="167.5" y="94.8">OE</text>
<text x="163" y="97.2">GND</text>
<text x="166.9" y="97.2">OUT</text>
<text x="55.8" y="153.5">VDD_ADC</text>
<text x="55.8" y="154.7">GND_ADC</text>
<text x="64.9" y="154.7">ADC_VREFN</text>
<text x="65" y="153.5">ADC_VREFP</text>
<text x="66" y="155.9">ADC_VINN</text>
<text x="66.1" y="152.3">ADC_VIPN</text>
<text x="66.1" y="151.1">ADC_VIPP</text>
<text x="60.5" y="159.5">IO00_UART2_RXD_10</text>
<text x="60.7" y="160.7">IO01_UART2_TXD_10</text>
<text x="66.1" y="157.1">ADC_VINP</text>
<text x="55.8" y="163.1">VDDIO_10</text>
<text x="63.5" y="163.1">IO02_CLK[0]_10</text>
<text x="63.5" y="164.2">IO03_CLK[1]_10</text>
</g>
<g font-size="1.1" fill="#f00">
<text x="51" y="27.8">TCK</text>
<text x="51" y="28.9">TMS</text>
<text x="51" y="31.4">TDO</text>
<text x="51" y="30.1">TDI</text>
<text x="52" y="34.9">FLS_SDO</text>
<text x="52" y="33.7">FLS_CSOn</text>
<text x="75.7" y="32.1">FLS_CSOn</text>
<text x="75.7" y="33.3">FLS_SDO</text>
<text x="76.9" y="34.5">FLS_W</text>
<text x="100.7" y="35.6">FLS_SDI</text>
<text x="100.7" y="34.5">FLS_SCLK</text>
<text x="100.7" y="33.3">FLS_HOLD</text>
<text x="51.9" y="36.1">FLS_W</text>
<text x="52" y="37.3">FLS_SDI</text>
<text x="52" y="38.5">FLS_SCLK</text>
<text x="52" y="39.7">FLS_HOLD</text>
<text x="51" y="42.1">CFG_MODE</text>
<text x="67" y="59.8">CKS2</text>
<text x="67.1" y="57.9">CKS1</text>
<text x="72.6" y="58.4">CKS1</text>
<text x="159.5" y="59.4">NMI</text>
<text x="72.4" y="60.3">CKS2</text>
<text x="113.4" y="61.8">CFG_MODE</text>
<text x="67.5" y="66.1">NMI</text>
<text x="67.6" y="67.3">NCONFIG</text>
<text x="183" y="76.1">CKS2</text>
<text x="188.5" y="76.6">CKS2</text>
<text x="60.3" y="98.4">TDO</text>
<text x="60.3" y="99.6">TMS</text>
<text x="60.3" y="97.2">TCK</text>
<text x="89" y="97.2">NCONFIG</text>
<text x="110.4" y="97.9">NCONFIG</text>
<text x="187.8" y="96.4">CKS1</text>
<text x="193.8" y="96.9">CKS1</text>
<text x="60.3" y="102">TDI</text>
<text x="117" y="117.9">FLS_CSOn</text>
<text x="117" y="115.5">FLS_SCLK</text>
<text x="117" y="116.7">FLS_SDO</text>
<text x="117" y="120.3">FLS_SDI</text>
<text x="87.7" y="159.3">RXD</text>
<text x="87.7" y="160.6">TXD</text>
<text x="55.2" y="173.2">RXD</text>
<text x="55.2" y="174.4">TXD</text>
</g>
<g font-size="1.1" fill="#00f">
<text x="26.5" y="36.4">+</text>
<text x="35.9" y="156.1">+ C95</text>
<text x="56.4" y="157.5">BANK8</text>
<text x="56.4" y="164.7">BANK10</text>
</g>
<text font-size="1.1" fill="#008000" x="85.2" y="71.7">L0603</text>
<g font-size=".9">
<text x="31.4" y="7.2">5</text>
<text x="79.1" y="7.2">4</text>
<text x="126.9" y="7.2">3</text>
<text x="174.6" y="7.2">2</text>
<text x="222.4" y="7.2">1</text>
<text x="6.6" y="30.6">D</text>
<text x="246.5" y="30.6">D</text>
<text x="6.6" y="75.4">C</text>
<text x="246.5" y="75.4">C</text>
<text x="6.6" y="120.2">B</text>
<text x="246.5" y="120.2">B</text>
<text x="6.6" y="164.9">A</text>
<text x="246.5" y="164.9">A</text>
<text x="31.4" y="187.5">5</text>
<text x="79.1" y="187.5">4</text>
<text x="126.9" y="187.5">3</text>
<text x="174.6" y="187.5">2</text>
<text x="222.4" y="187.5">1</text>
</g>
</svg>
